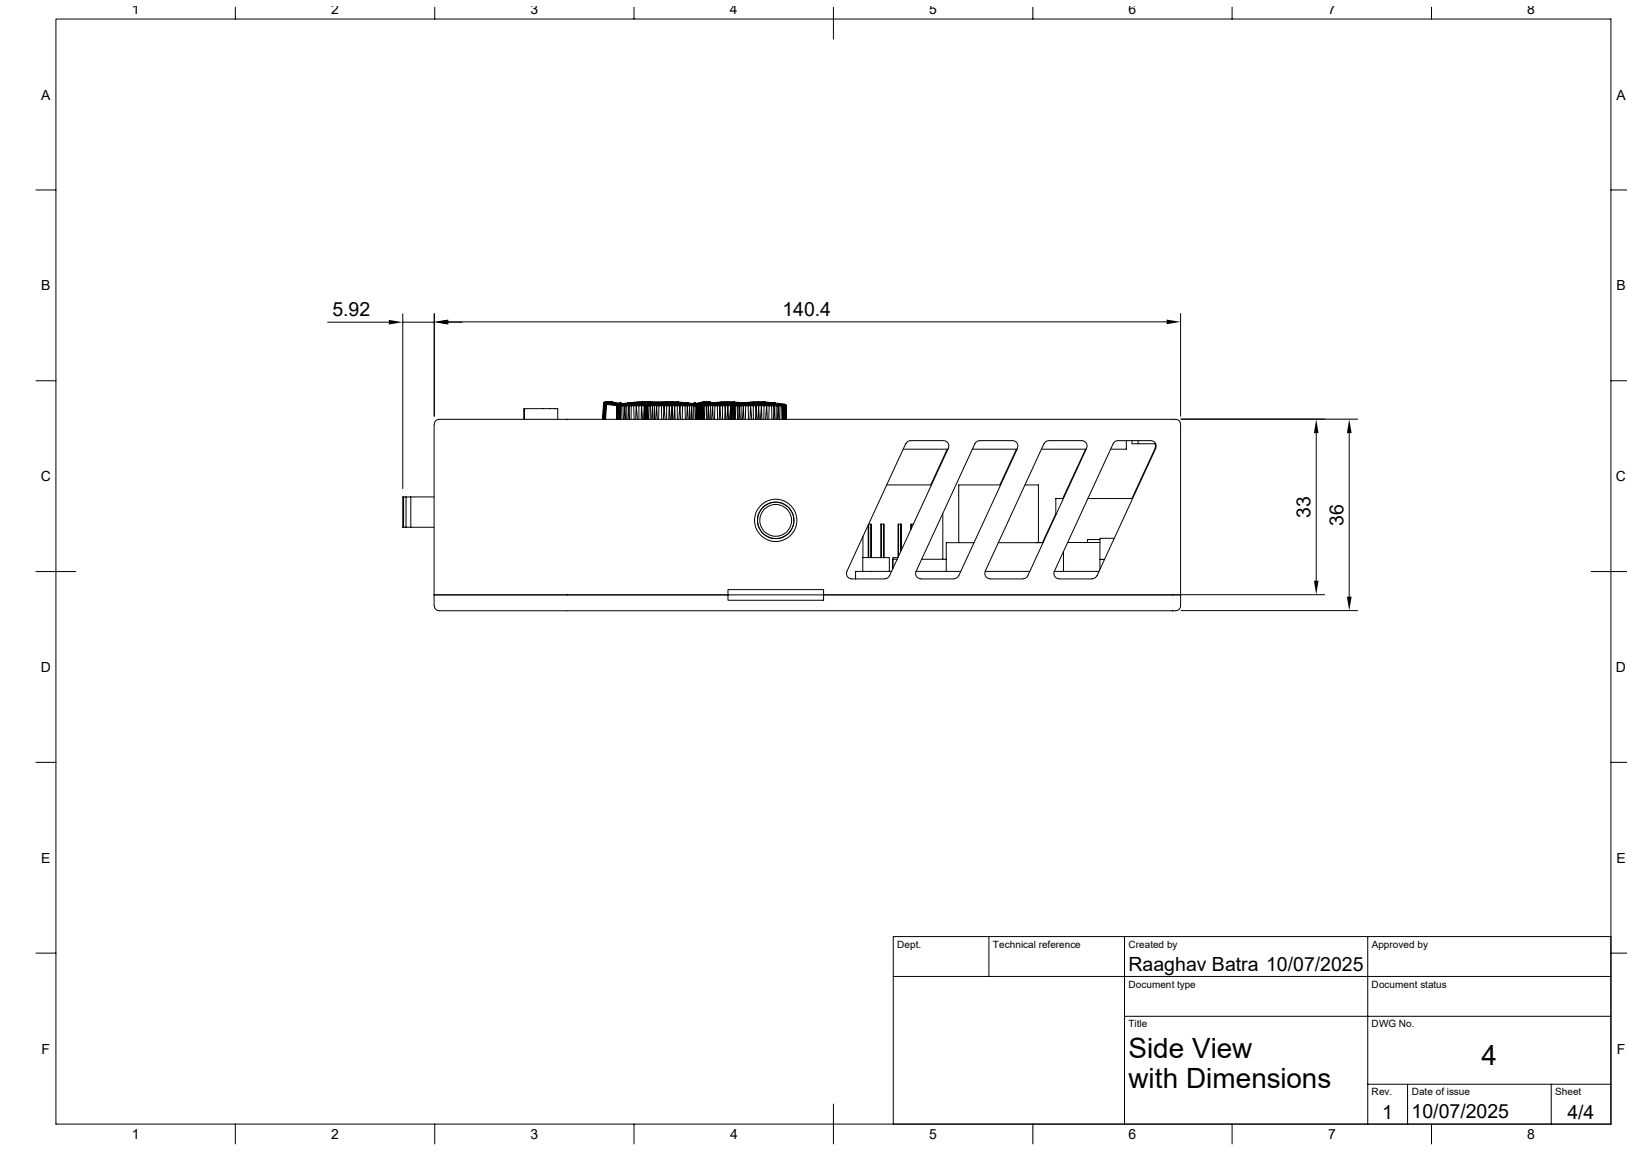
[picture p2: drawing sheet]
<svg xmlns="http://www.w3.org/2000/svg" width="420mm" height="297mm" viewBox="0 0 420 297" stroke-linecap="round" stroke-linejoin="round" font-family="sans-serif">
<g fill="none" stroke="#000" stroke-width=".26">
<path d="M14.4 4.9h401.4v285.2h-401.4zM60.7 1.9v3M112.2 1.9v3M163.7 1.9v3M215.1 1.9v8.2M266.6 1.9v3M318.1 1.9v3M369.5 1.9v3M9.3 49h5.1M415.8 49h4.1M9.3 98.3h5.1M84.6 83.1h15.8"/>
<path d="M104 81v45.1M104 83.1h8.1M112.1 80.9v26.5M115.7 83.1h185.5M115.7 83.1h3.6M304.8 80.9v26.5M415.8 98.3h4.1M112.1 109.6v46.7M112.1 109.6a1.54 1.54 0 0 1 2.1-1.4h188.5a1.54 1.54 0 0 1 2.1 1.4v43.9h-2.1M135.3 108.2v-2.7v2.7M135.3 105.5h8.7v2.7M155.6 108.2l.2-3.8-.1 3.8"/>
<path d="M155.7 108.2l.1-1.1-.1 1.1M155.8 107.1l.2-2.7-.2 3.8M155.8 104.3v.1M155.8 104.3h.1M155.8 108.2l.1-1.1v1.1M155.9 104.1l-.1 .3v-.2M156 108.2v-1.1v1.1M156 104.4h.1l-.1 2.7M156 103.9l-.2 .5M156 103.9l-.2 .3M156.1 103.8l-.1 .1M156.1 108.2l.1-1.1v1.1"/>
<path d="M156.1 104.4h.2l-.1 2.7 .3-2.7-.3 3.8M156.2 103.8l.3 .2 3 .4M156.2 103.8v.3l.2-.1M156.2 103.8l-.3 .6 .3-.2 .3 .2M156.2 103.7l-.4 .6M156.3 104.4h.2M156.4 104h-.3v.2M156.4 104l-.2 .2M156.4 103.7l-.3 .2-.1 .4M156.4 103.7l-.2 .1M156.4 104.2l.1 .2M156.4 104l.1 .2 2.7 .4"/>
<path d="M156.4 103.7l.1 .2 3.4 .4M156.4 103.7l3.9 .5M156.4 103.7h.1M156.5 103.7l4 .5M156.5 103.7l4.1 .5M157.1 103.8h.5M157.2 103.7l.2 .1M157.2 103.7l1.2 .1M157.4 103.8h.2M157.4 103.8h-.1h.1M157.6 103.8h.2M157.6 103.7v.1"/>
<path d="M157.8 103.8h.2M157.8 103.8h.6M157.8 103.8h.1M158 103.9h.2M158 103.8l.2 .1M158 103.8h.2M158 103.8l.5 .1M158 103.8h.1M158.2 103.9h.2M158.2 103.9h.6M158.4 103.8h.3M158.4 103.9h.2"/>
<path d="M158.4 103.8l.2 .1M158.4 103.8h.1M158.5 103.9h.3M158.6 103.8v.1M158.7 104h.1M158.8 103.9v.1M159.2 104.7l-2.7-.3-.2 3.8M159.2 104.6h.1M159.2 104.7v3.5M159.3 104.6h.3zM159.3 104.4v.1M159.4 104.4h1.3"/>
<path d="M159.5 104.4h.3M159.7 104.7h-.2l-.1 3.5M159.9 104.1h.1M159.9 104.1h.2M160 104.6h1.3zM160 104.1h.8h-.5M160 104.1h.1M160 104.7h-.7v3.5M160 104.1h.2M160 104.7h-.3v3.5M160 104.1h.5M160 104.7l-.1 3.5"/>
<path d="M160.1 104v.1M160.1 104.1h.2M160.1 104.1h.3M160.2 104v.1M160.3 104.4h-.9M160.3 104.2l-.8 .2h7.4M160.3 104.1h.2M160.3 104.1h.4M160.4 104.7h-.4l.1 3.5M160.5 104.2h.2M160.5 104.1h.2M160.5 104.1l.2 .1"/>
<path d="M160.5 104.1h.1M160.7 104.4l-1.1 .2M160.7 104.4l-1.5 .3M160.7 104.1h.1M160.8 104.7h-.4l-.1 3.5M161.3 104.7h.5M161.3 104.7h-.5l.1 3.5M161.3 104.1l-.9 .1M161.3 104.7l-.2 3.5M161.4 104.4h.9zM161.4 104.4l-1.4 .2M161.4 104.4h-.7"/>
<path d="M161.5 104.4h-2.1M161.5 104.1l-.7 .1M161.8 108.2v-3.5h.5l-.2 3.5M161.8 104.7h-.5l.2 3.5M162 104l-1.7 .2M162 104h.1M162.1 104.6h1zM162.8 103.9l.9-.1-1.7 .2M162.8 103.8v.1M163.1 104.4h-1.7M163.6 104.7h-.7v3.5M163.7 103.8h.8z"/>
<path d="M164.1 104.1l-.4 .1M164.2 104.4l-2 .1 3-.1M164.2 104.4l-2.9 .1 .8 .1-.3 .1M164.3 104.7h-.7l.1 3.5M164.3 104.7h-2l.2 3.5M164.3 104.7l-.2 3.5M164.3 104.4h-2M164.5 103.8h-.8h5.3M164.5 103.8l5.4 .1h-7.1M164.5 103.8h.1M164.6 103.8h3.5M164.9 108.2v-3.5h.7l-.1 3.5"/>
<path d="M164.9 104.7h-.6l.2 3.5M164.9 104.6v.1M165 104.1l-.2 .1M165.2 104.4l-2.1 .2M165.7 103.8h.1M165.7 103.7h.2M165.8 103.8h.1M165.9 103.7h2.6zM166.3 104.7h.1M166.3 104.4h-2.1M166.3 104.4h1.5M166.3 105.1v-.4l-.1 3.5"/>
<path d="M166.3 104.7h-.7l.3 3.5M166.3 104.4l-2.2 .2M166.4 104.7v3.5M166.5 104.6h.2zM166.5 104.4l-2.4 .2h2.3l-.1 .1M166.5 104.4h.8M166.5 104.4h-1.3M166.9 104.7h-.2l-.2 3.5M167.1 104.6h1.3zM167.2 104.7h-.7v3.5M167.2 104.7h-.3l-.1 3.5M167.2 104.7l-.2 3.5"/>
<path d="M167.3 104.4l-.9 .3M167.4 104.4h-.8M167.6 104.7h-.4l.1 3.5M167.7 104.1l.2 .1M167.8 104.4l-1.1 .2M167.9 104.1v.1M167.9 104.4h-.6M167.9 104.7h-.3l-.1 3.5M168.1 103.8h.1M168.4 104.1l-.8 .1M168.4 104.7h.6M168.4 104.7h-.5l.1 3.5"/>
<path d="M168.4 104.7l-.1 3.5M168.5 103.7h2.5zM168.6 104.4h-.8M168.6 104.4h.8l-2.3 .2M168.6 103.8h2.6M168.6 104.4h-1.3M168.7 104.1l-.8 .1M169 108.2v-3.5h.5l-.3 3.5M169 104.7h-.6l.2 3.5M169.1 104l-2.5 .4h12.9M169.1 104h.1M169.3 104.6h.9z"/>
<path d="M169.4 104.4h.9M170.2 104.4h-1.6M170.7 104.7h-.6l-.1 3.5M170.8 103.8h.9zM171 103.7h2.6zM171.2 104.1l-.3 .1M171.3 104.4l-2 .1 1-.1M171.3 104.4l-2.9 .2h.9l-.3 .1M171.4 104.7h-1.9l.2 3.5M171.4 104.7h-.7l.1 3.5M171.4 104.7l-.2 3.5M171.5 104.4h-1.2"/>
<path d="M171.7 103.8h.1M171.7 103.8h-.9h5.3M171.7 103.8a34.8 34.8 0 0 1 8.6 .6M171.7 103.8h3.5M172.1 104.1l-.2 .1M172.1 108.2v-3.5h.7l-.2 3.5M172.1 104.7h-.7l.3 3.5M172.4 104.4h-2.1M172.4 104.4l-2.2 .2M173.5 104.4h-2.2M173.5 104.4l-2.2 .2M173.5 104.7h-.7l.2 3.5"/>
<path d="M173.5 104.7l-.2 3.5M173.6 103.7h.1M173.7 108.2l-.2-3.5h.7l-.3 3.5M173.7 103.8h.1M174.5 104.4h-2.1M174.5 104.4l-3.2 .2 1.5 .1 2.8-.3M174.6 104.6h1zM174.8 104.7h-.6l.1 3.5M174.9 104.1l.2 .1M175.2 103.8h.1M175.4 104.4h.2h-2.1M175.5 104.7h1.3h-.6l-.1 3.5"/>
<path d="M175.5 104.7h-.7v3.5M175.5 104.7l-.3 3.5M175.6 104.4h-2.1M175.7 104.1l.4 .1M176.2 104.7h-.7l.2 3.5M176.6 104.4h-2.1M176.6 104.4l-3.1 .3M176.7 104.4h-1.1M176.9 108.2l-.1-3.5h.6l-.2 3.5M177 103.9h-7.1l.9-.1-1.7 .2M177.5 104.4h-1.9M177.5 104.4l-1.9 .2"/>
<path d="M177.8 104h-15.8M178 104.7h-.6l.3 3.5M178.3 104.4h-1.7M178.4 104.4h-1.8M178.4 104.4l-1.7 .2M178.5 104.7h-.5v3.5M178.5 104.7l-.2 3.5M178.9 104.1h.4M178.9 104.1h.3M178.9 104.1h.1M179 104.7h-.5l.1 3.5M179.1 104.4h-1.6"/>
<path d="M179.2 104.1h-.2M179.2 104.1h-.3M179.2 104.1h.1M179.2 104.6h.6zM179.3 104.1h.3M179.3 104.1h-.1M179.3 104.1h.1M179.3 104.1h-.3M179.4 104.1h-.2M179.4 104.1h.1M179.4 104.7h-.4l-.1 3.5M179.5 104.4h.1h-1.2"/>
<path d="M179.5 104.1h-.1M179.5 104.1h.1M179.5 104.4h.8M179.5 104.1h-.7h.1M179.5 104v.1M179.6 104.1h.1M179.6 104.1h-.1M179.7 104.7h.6M179.7 104.7h-.3l.1 3.5M179.7 104.7v3.5M180 104.4h-1.6M180 104.7h-.3l.2 3.5"/>
<path d="M180.3 104.4h-1.2M180.3 104.4l-2.3 .3-1.3-.1 2.4-.2M180.3 104.7h-.3l.1 3.5M180.3 104.7l-.1 3.5M180.3 104.4l-1.8 .3M180.3 104.4l-.5 .2M180.4 108.2l-.1-3.5h.2v3.5M180.4 104.4l-.2 .2M180.6 104.6h.1M180.6 104.7v3.5zM180.6 104.7v3.5M180.7 103.8v.1"/>
<path d="M180.7 103.9h.2M180.7 103.9l-.1 .1M180.8 103.9l-.2 .1M180.8 103.9h-.1M180.8 104.7h.1M180.8 104.7v3.5M180.8 104.6h-.2M180.8 104.6h.3zM180.9 104.4l-.7 .2 .4 .1M180.9 103.9l-.2 .1M180.9 103.9h-.1M180.9 104.4l-.1 .1"/>
<path d="M181 104.4h1.2M181.1 103.8h.1M181.1 103.9h-.2M181.1 103.8h.2M181.1 103.9l-.5 .1M181.1 103.8l-.2 .1M181.1 104.4h.3M181.3 103.8h.1M181.3 103.8l-.2 .1M181.3 104.7h-.2l-.1 3.5M181.5 103.8h.1M181.5 103.8h.2"/>
<path d="M181.5 103.8l-.4 .1M181.6 104.6h1.3zM181.6 104.7h-.7v3.5M181.6 104.7h-.3v3.5M181.6 104.7l-.2 3.5M181.7 103.8l-.2 .1M181.7 103.8l-.6 .1M181.9 103.7v.1M181.9 103.8h.4M181.9 103.8h-.2M181.9 104.4h-.9M181.9 103.8h.1"/>
<path d="M181.9 103.8l-.8 .1M181.9 104.7h-.3l.1 3.5M182 103.7v.1M182.1 103.8h-.2M182.2 103.7h.1M182.2 103.7l-1.6 .3M182.2 103.7l-.1 .1M182.2 103.7l-.2 .1M182.2 103.8h-.1M182.3 103.7h.1M182.2 103.7l.1 .1M182.2 103.7v.1"/>
<path d="M182.2 104.4l-1.1 .2M182.3 103.8h.1M182.3 103.8h-.1M182.3 104.4l-1.1 .1-.4 .2M182.3 103.7v.1M182.3 103.7l-.1 .1M182.4 104.7h-.5v3.5M182.8 104.7h.6M182.8 104.1l-.8 .1M182.8 104.7h-.4v3.5M182.8 104.7l-.1 3.5M183 103.7l-3.8 .5"/>
<path d="M183 103.7h.1M183 103.7l-3.9 .5M183 104.1h.2M183 104l.1-.1v.2M183 104l-2.8 .4M183 104.4h-.8M183 104.4h.8l-2.2 .2M183 104.4h-2M183.1 103.7l.3 .3M183.1 103.7l-3.7 .5M183.1 103.7l.4 .3M183.1 103.7l.5 .3"/>
<path d="M183.1 104.1l-.7 .1M183.3 104l-.3-.2-3.3 .5M183.3 103.7l.2 .3M183.3 108.2l.1-3.5h.5l-.2 3.5M183.4 104.7h-.6l.2 3.5M183.4 103.8l.1 .1M183.6 104h.1M183.6 104l-2.5 .4h8.2M183.6 104h16.6M183.7 104.6h1zM184.7 104.4h-1.7M185.2 104.7h-.7l-.1 3.5"/>
<path d="M185.3 103.8h.8zM185.7 104.1l-.4 .1M185.7 104.4l-2.8 .2h.8l-.3 .1M185.8 104.4l-2 .1 3-.1M185.8 104.7h-1.9l.2 3.5M185.8 104.7h-.6l.1 3.5M185.8 104.7l-.1 3.5M185.9 104.4h-2.1M186.1 103.8h3.6M186.1 103.8h-.8h5.2M186.1 103.8l5.8 .2M186.1 103.8h.1"/>
<path d="M186.5 104.7h-.7l.3 3.5M186.5 108.2v-3.5h.7l-.1 3.5M186.5 104.1l-.2 .1M186.8 104.4l-2.1 .2M187.9 104.7h-.7l.2 3.5M187.9 104.7l-.2 3.5M187.9 104.4h-2.2M187.9 104.4l-2.2 .2M187.9 104.7h.8M187.9 104.4l1 .1-3.2 .1h3M187.9 104.4h-2.1M187.9 104.4h1"/>
<path d="M188.1 108.2l-.2-3.5h.7l-.3 3.5M188.7 104.7v2.6M188.7 104.7h.1M188.8 104.7v3.5M188.8 104.6h.3zM188.9 104.4h.1M188.9 104.4h-2.1M188.9 104.4h1.3M189.3 104.1l.2 .1M189.3 104.7h-.3l-.1 3.5M189.5 104.6h1.3zM189.6 104.7h-.8v3.5"/>
<path d="M189.6 104.7h-.3l-.1 3.5M189.6 104.7l-.2 3.5M189.7 103.8h.1M189.8 104.4h-.9M189.9 104.7h-.3v3.5M190.2 104.1h.1M190.2 104.4l-1.1 .2M190.2 104.4l-1.1 .1-.3 .2M190.3 104.7h-.4l-.1 3.5M190.8 104.7h.5M190.8 104.1l-.8 .1M190.8 104.7h-.5l.1 3.5"/>
<path d="M190.8 104.7l-.1 3.5M191 104.4h-.8M191 104.4h.8l-2.3 .2M191 104.4h-2.1M191.1 104.1l-.8 .1M191.3 108.2v-3.5h.6l-.3 3.5M191.3 104.7h-.5l.2 3.5M191.4 103.9h-7l.9-.1-1.7 .2M191.5 104l-2.5 .4h12.9M191.5 104h.1M191.6 104.6h1zM192.6 104.4h-1.6"/>
<path d="M193.1 104.7h-.6l-.1 3.5M193.2 103.8h.9zM193.6 104.1l-.3 .1M193.8 104.7h-1.9l.1 3.5M193.8 104.7h-.7l.1 3.5M193.8 104.7l-.2 3.5M193.8 104.4h-2M194.1 103.8h3.5M194.1 103.8h-.9h5.3M194.1 103.8a35.5 35.5 0 0 1 8.6 .6h-.8M194.4 104.7h-.6l.3 3.5M194.5 104.1l-.2 .1"/>
<path d="M194.5 108.2l-.1-3.5h.8l-.2 3.5M194.7 104.4l-2.1 .2M195.8 104.4l-4.1 .1 3.1-.1M195.8 104.4l-5 .1 .9 .1-.4 .1M195.8 104.4l-2.2 .2M195.8 104.7h-.6l.2 3.5M195.8 104.7l-.1 3.5M196 108.2l-.2-3.5h.8l-.3 3.5M196.9 104.6h1.1zM196.9 104.4h-2.2M197.2 104.1l.3 .1M197.2 104.7h-.6l.1 3.5"/>
<path d="M197.6 103.8h.1M197.8 104.4h.2h-2.2M197.9 104.7h1.3h-.7v3.5M197.9 104.7h-.7v3.5M197.9 104.7l-.3 3.5M198.1 104.1l.4 .1M198.5 104.7h-.6l.2 3.5M199.1 104.4h-3.3M199.3 108.2l-.1-3.5h.6l-.2 3.5M199.3 103.8l-7 .1 .9-.1-1.7 .2M199.9 104.4l-4.7 .3-1.6-.1 3.3-.2M199.9 104.4l-1.9 .2"/>
<path d="M200.4 104.7h-.6l.2 3.5M200.7 104.4h-3.8M200.9 104.7h-.5v3.5M200.9 104.7l-.2 3.5M201.3 104.7h-.4l.1 3.5M201.4 104.4h-1.5M201.6 104.6h.6zM201.8 104.7h-.5v3.5M201.9 104.4l-6.1 .3M202.1 104.7h.5M202.1 104.7h-.3v3.5M202.1 104.7v3.5"/>
<path d="M202.4 104.4l-3.3 .2M202.4 104.7h-.3l.2 3.5M202.6 104.7h-.2v3.5M202.6 104.7v3.5M202.7 104.4l-3.6 .2 1.3 .1 2.2-.3M202.7 104.4l-1.8 .3M202.7 104.4l-.5 .2M202.7 104.4h.1M202.7 108.2l-.1-3.5h.2l.1 3.5M202.8 104.4l-.2 .2M202.9 104.5l-.3 .1 .3 .1M202.9 104.6h.1"/>
<path d="M202.9 104.7l.1 3.5M202.9 104.6v.1M233.2 115.9h11.5M233.8 114.5l-15.2 32.9a1.35 1.35 0 0 0 1.2 2M233.8 114.5l.6-.6 .7-.2h8.5a1.35 1.35 0 0 1 1.2 1.9M244.5 115.9l-4.3 9.2M244.8 115.7l-15.2 32.8-.5 .6-.7 .3M251 115.9h11.6M262.4 115.9l-4.3 9.2M262.6 115.6a1.35 1.35 0 0 0-1.2-1.9h-8.5l-.5 .1-.6 .5-15.3 33.1M262.7 115.7l-15.2 32.9M268.9 115.9h11.5"/>
<path d="M269.5 114.5l-15.2 32.9h11.5M269.5 114.5l.5-.6 .8-.2h8.5a1.35 1.35 0 0 1 1.2 1.9M280.2 115.9l-5.9 12.8M280.5 115.7l-15.2 32.8-.5 .6-.7 .3M290.7 113.7v2.2h-4M292.2 113.7v.8h1.6v-.8M293.8 114.5h4.6M298.2 114.5v1.1M298.2 115.7l-6 13M298.3 115.6a1.35 1.35 0 0 0-1.2-1.9h-8.5l-.5 .1-.6 .5-15.3 33.1M298.4 115.7l-15.2 32.9M304.8 108.2h45.6"/>
<path d="M339.8 111.8v38.1M348.3 111.8v42.2M104.2 128.2v7.9M104.8 128.2v7.9M106 128.2v7.9M112.1 128.2h-8.1v7.9h8.1M222.8 138.4v5.5M224.1 135.6v8.3M224.8 135.3h-.6v8.6M227.5 135.3h.6M228.9 125.1h11.6M231.9 135.3l-.1 8.5"/>
<path d="M232.5 135.3h-.6v8.2M235.2 135.3l-.1 1.4M235.8 135.3h-.6v1.1M243.4 132.5v11.8M258.3 125.1h-10.8v14.9M264.6 125.1h3.5v14.9M269.3 140h-1.8M272.5 132.6l-3.4 7.4M274.5 128.7h-2v4.3M275.6 140h8.3M280.8 128.7h11.6M283.9 139.2h-3.2v.8"/>
<path d="M287.6 138.9h-3.7v5.5h1.2h-1.2v2.5M9.3 147.5h10.3M112.1 153.5h34.3M146.4 153.5h41.5M146.4 153.5h41.5v-1.4h24.7v1.4M187.9 153.5v1.4h24.7v-1.4M187.9 153.5h114.8M212.6 153.5h90.1M219.8 149.4h8.6M222.7 147.4v-3.5h6.9v3.5M224.8 143.9v-8.6l.1 8.6M227.4 143.9v-8.6h.1v8.6"/>
<path d="M228.1 143.9v-8.6l.1 8.6M230.1 147.4h-9.2v2M231.8 143.9h-1.3v2.9v-2.5h1.1M232.7 142v-6.7h-.2v7M236.4 147.4h11.6M236.5 147.4a1.35 1.35 0 0 0 1.2 2M237.7 149.4h8.5M237.9 144.3h6.4M247.4 148.5l-.5 .6-.7 .3M251.4 140h-7.1v7.4M254.3 147.4a1.35 1.35 0 0 0 1.3 2M255.6 149.4h8.5"/>
<path d="M257.7 140h11.5M272.1 147.4h11.6M272.2 147.4a1.35 1.35 0 0 0 1.2 2M273.4 149.4h8.5M274.5 142.3v5.1M283.1 148.5l-.5 .6-.7 .3M302.7 153.5h2.1v2.8a1.51 1.51 0 0 1-2.1 1.3h-187.9a2.27 2.27 0 0 1-2.6-.8l-.1-.5M304.8 157.6h45.6M304.8 153.5h37.1M410.7 147.5h9.2M9.3 196.7h5.1M415.8 196.7h4.1"/>
<path d="M9.3 246h5.1M230.6 252h185.2M255.3 241.7v10.3M290.3 241.7v48.4M353.1 241.7v48.4M415.8 241.7h-185.2v48.4M415.8 246h4.1M290.3 262.3h125.5M353.1 279.8h62.7M363.3 279.8v10.3M400.4 279.8v10.3M60.7 290.1v5.1"/>
<path d="M112.2 290.1v5.1M163.7 290.1v5.1M215.1 284.9v10.3M266.6 290.1v5.1M318.1 290.1v5.1M369.5 290.1v5.1"/>
<circle cx="200.2" cy="134.3" r="4.7"/>
<circle cx="200.2" cy="134.3" r="4.1"/>
<circle cx="200.3" cy="134.3" r="5.5"/>
</g>
<path d="M100.4 82.6l3.6 .5-3.6 .6zM112.1 83.1l3.6-.6v1.2zM112.1 83.1l3.6-.5v1.1zM301.2 82.5l3.6 .6-3.6 .6zM339.8 108.2l.6 3.6h-1.2zM348.3 108.2l.6 3.6h-1.2zM339.2 149.9h1.2l-.6 3.6zM347.7 154h1.2l-.6 3.6z" fill="#000"/>
<g font-size="7.2">
<text x="291.3" y="273.1">Side View</text>
<text x="382.4" y="274.9">4</text>
<text x="291.3" y="280.8">with Dimensions</text>
</g>
<g font-size="5">
<text x="85.8" y="81.7">5.92</text>
<text x="202" y="81.5">140.4</text>
<text x="338.3" y="133.6" transform="rotate(-90 338.3 133.6)">33</text>
<text x="346.8" y="135.7" transform="rotate(-90 346.8 135.7)">36</text>
<text x="291.3" y="250.4">Raaghav Batra 10/07/2025</text>
<text x="356.8" y="288.7">1</text>
<text x="364.4" y="288.5">10/07/2025</text>
<text x="404.6" y="288.7">4/4</text>
</g>
<g font-size="3.6">
<text x="34" y="3.6">1</text>
<text x="85.5" y="3.6">2</text>
<text x="136.9" y="3.6">3</text>
<text x="188.4" y="3.6">4</text>
<text x="239.9" y="3.6">5</text>
<text x="291.3" y="3.6">6</text>
<text x="342.8" y="3.6">7</text>
<text x="394.3" y="3.6">8</text>
<text x="10.7" y="25.7">A</text>
<text x="417.2" y="25.7">A</text>
<text x="10.7" y="74.9">B</text>
<text x="417.2" y="74.9">B</text>
<text x="10.5" y="124.2">C</text>
<text x="417.1" y="124.2">C</text>
<text x="10.5" y="173.4">D</text>
<text x="417.1" y="173.4">D</text>
<text x="10.7" y="222.6">E</text>
<text x="417.2" y="222.6">E</text>
<text x="10.8" y="271.9">F</text>
<text x="417.3" y="271.9">F</text>
<text x="34" y="293.9">1</text>
<text x="85.5" y="293.9">2</text>
<text x="136.9" y="293.9">3</text>
<text x="188.4" y="293.9">4</text>
<text x="239.9" y="293.9">5</text>
<text x="291.3" y="293.9">6</text>
<text x="342.8" y="293.9">7</text>
<text x="394.3" y="293.9">8</text>
</g>
<g font-size="2.6">
<text x="231.6" y="244.6">Dept.</text>
<text x="256.3" y="244.6">Technical reference</text>
<text x="291.3" y="244.6">Created by</text>
<text x="354.1" y="244.6">Approved by</text>
<text x="291.3" y="254.8">Document type</text>
<text x="354.1" y="254.8">Document status</text>
<text x="291.3" y="265.1">Title</text>
<text x="354.1" y="265.1">DWG No.</text>
<text x="354.1" y="282.7">Rev.</text>
<text x="364.4" y="282.7">Date of issue</text>
<text x="401.4" y="282.7">Sheet</text>
</g>
</svg>
